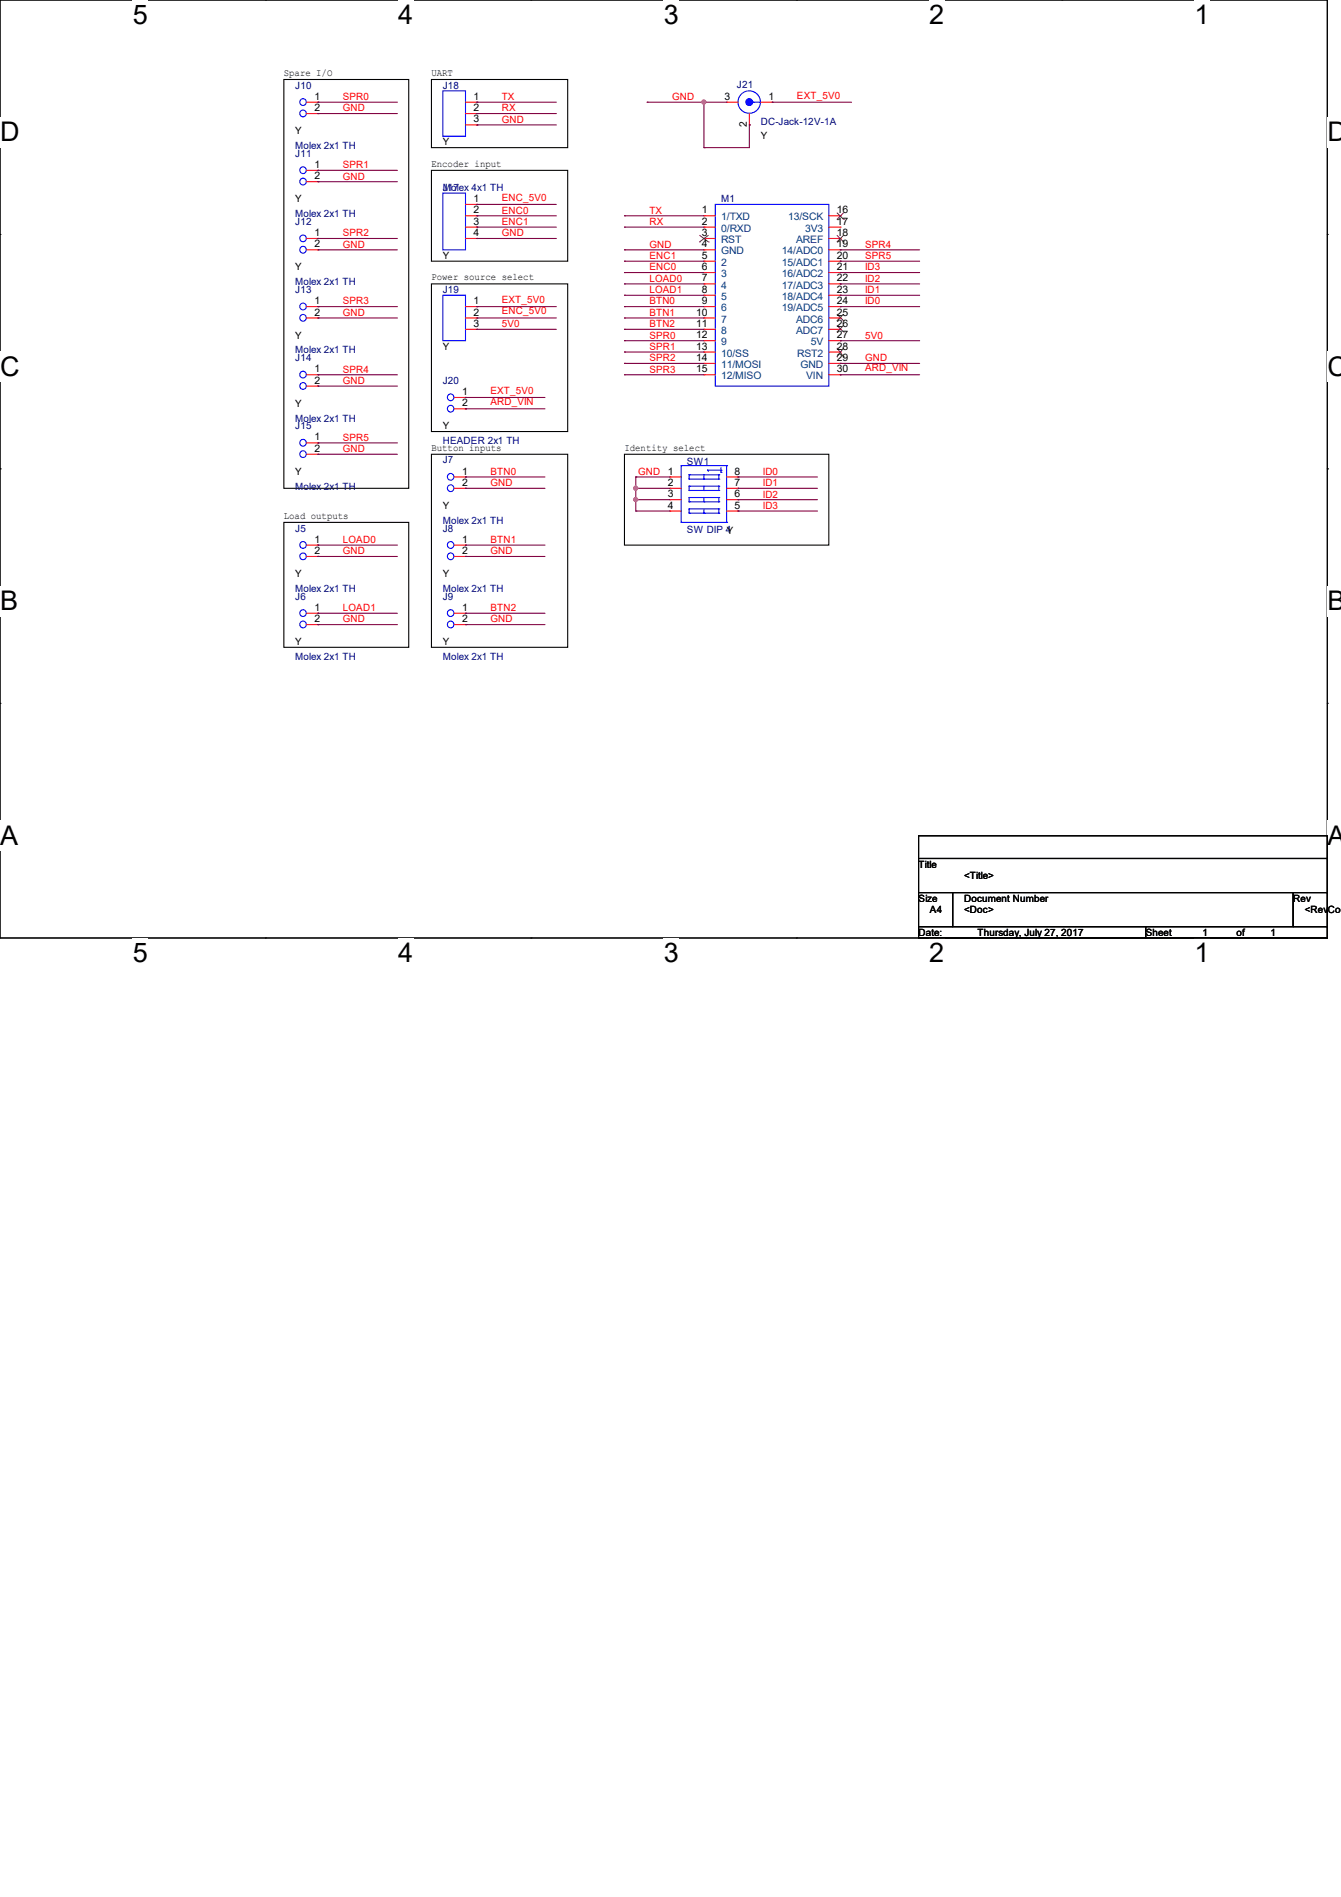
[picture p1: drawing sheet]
<svg xmlns="http://www.w3.org/2000/svg" width="210mm" height="297mm" viewBox="0 0 210 297" stroke-linecap="round" stroke-linejoin="round" font-family="sans-serif">
<path d="M0 0h207.9v146.9h-207.9z" fill="none" stroke="#000" stroke-width=".17"/>
<g fill="#fff">
<path d="M20.8 0h2.4v4.7h-2.4z"/>
<path d="M20.8 146.9h2.4v4.7h-2.4z"/>
</g>
<path d="M41.6 0h.1M41.6 146.9h.1" fill="none" stroke="#000" stroke-width=".17"/>
<g fill="#fff">
<path d="M62.4 0h2.3v4.7h-2.3z"/>
<path d="M62.4 146.9h2.3v4.7h-2.3z"/>
</g>
<path d="M83.1 0h.1M83.1 146.9h.1" fill="none" stroke="#000" stroke-width=".17"/>
<g fill="#fff">
<path d="M103.9 0h2.4v4.7h-2.4z"/>
<path d="M103.9 146.9h2.4v4.7h-2.4z"/>
</g>
<path d="M124.7 0h.1M124.7 146.9h.1" fill="none" stroke="#000" stroke-width=".17"/>
<g fill="#fff">
<path d="M145.5 0h2.4v4.7h-2.4z"/>
<path d="M145.5 146.9h2.4v4.7h-2.4z"/>
</g>
<path d="M166.3 0h.1M166.3 146.9h.1" fill="none" stroke="#000" stroke-width=".17"/>
<g fill="#fff">
<path d="M187.1 0h2.3v4.7h-2.3z"/>
<path d="M187.1 146.9h2.3v4.7h-2.3z"/>
<path d="M0 18.3h3v4.8h-3z"/>
<path d="M207.9 18.3h2.1v4.8h-2.1z"/>
<path d="M0 55h3v4.8h-3z"/>
<path d="M207.9 55h2.1v4.8h-2.1z"/>
</g>
<path d="M0 36.7h.1M207.9 36.7h.1" fill="none" stroke="#000" stroke-width=".17"/>
<g fill="#fff">
<path d="M0 91.7h2.8v4.8h-2.8z"/>
<path d="M207.9 91.7h2.1v4.8h-2.1z"/>
</g>
<path d="M0 73.4h.1M207.9 73.4h.1" fill="none" stroke="#000" stroke-width=".17"/>
<g fill="#fff">
<path d="M-.1 128.4h2.9v4.8h-2.9z"/>
<path d="M207.8 128.4h2.2v4.8h-2.2z"/>
</g>
<g fill="none" stroke="#000" stroke-width=".17">
<path d="M44.4 12.4h19.6v64.1h-19.6zM67.6 12.4h21.3v10.7h-21.3zM67.6 26.7h21.3v14.2h-21.3zM67.6 44.4h21.3v23.2h-21.3zM67.6 71.1h21.3v30.2h-21.3zM97.8 71.1h32v14.2h-32zM44.4 81.8h19.6v19.5h-19.6zM0 110.1h.1M207.9 110.1h.1M143.8 130.9h64.1v3.5h-64.1zM143.8 134.4h64.1v5.3h-64.1zM143.8 139.7h5.4v5.4h-5.4z"/>
<path d="M149.2 139.7h53.3v5.4h-53.3zM202.5 139.7h5.4v5.4h-5.4zM143.8 145.1h35.6v1.8h-35.6zM179.4 145.1h28.5v1.8h-28.5z"/>
</g>
<g fill="none" stroke="#00f" stroke-width=".17">
<path d="M69.3 14.2h3.6v7.1h-3.6zM117.9 16h.1M117.9 16h1.2M69.3 30.2h3.6v8.9h-3.6zM112 32h17.8v28.5h-17.8zM69.3 46.2h3.6v7.1h-3.6zM106.7 72.9h.1M106.7 72.9v8.9M106.7 72.9h7.1M107.9 75h.1M107.9 74.3h.1M107.9 76.8h.1"/>
<path d="M107.9 76.1h.1M107.9 78.6h.1M107.9 77.9h.1M107.9 79.7h.1M107.9 74.3h4.7M107.9 75h4.7M107.9 74.3v.7M107.9 76.1v.7M107.9 77.9v.7M107.9 79.7v.6M107.9 76.1h4.7M107.9 76.8h4.7"/>
<path d="M107.9 77.9h4.7M107.9 78.6h4.7M107.9 79.7h4.7M110.2 75h.1M110.2 76.8h.1M110.2 78.6h.1M110.2 74.3v.7M110.2 76.1v.7M110.2 77.9v.7M110.2 79.7v.6M110.8 73.6h.1M110.8 73.6l.2 .2"/>
<path d="M110.8 73.6h2.1M112.6 74.3h.1M112.6 75h.1M112.6 76.1h.1M112.6 76.8h.1M112.6 77.9h.1M112.6 78.6h.1M112.6 79.7h.1M112.6 74.3v.7M112.6 76.1v.7M112.6 77.9v.7M112.6 79.7v.6"/>
<path d="M112.9 73.6h.1M112.9 74h.1M112.9 73.2v.8M113.8 72.9h.1M113.8 72.9v8.9M106.7 81.8h.1M106.7 81.8h7.1M107.9 80.3h.1M107.9 80.3h4.7M110.2 80.3h.1M112.6 80.3h.1M113.8 81.8h.1"/>
<circle cx="47.4" cy="17.8" r=".52"/>
<circle cx="47.4" cy="16" r=".52"/>
<circle cx="117.3" cy="16" r="1.76"/>
<circle cx="47.4" cy="26.6" r=".52"/>
<circle cx="47.4" cy="28.4" r=".52"/>
<circle cx="47.4" cy="37.3" r=".52"/>
<circle cx="47.4" cy="39.1" r=".52"/>
<circle cx="47.4" cy="48" r=".52"/>
<circle cx="47.4" cy="49.8" r=".52"/>
<circle cx="47.4" cy="58.7" r=".52"/>
<circle cx="47.4" cy="69.3" r=".52"/>
<circle cx="47.4" cy="71.1" r=".52"/>
<circle cx="47.4" cy="60.4" r=".52"/>
<circle cx="70.6" cy="64" r=".52"/>
<circle cx="70.6" cy="62.2" r=".52"/>
<circle cx="70.6" cy="74.7" r=".52"/>
<circle cx="70.6" cy="76.4" r=".52"/>
<circle cx="47.4" cy="87.1" r=".52"/>
<circle cx="47.4" cy="96" r=".52"/>
<circle cx="47.4" cy="85.3" r=".52"/>
<circle cx="47.4" cy="97.8" r=".52"/>
<circle cx="70.6" cy="85.3" r=".52"/>
<circle cx="70.6" cy="87.1" r=".52"/>
<circle cx="70.6" cy="96" r=".52"/>
<circle cx="70.6" cy="97.8" r=".52"/>
</g>
<g fill="none" stroke="#f00" stroke-width=".17">
<path d="M48 16h1.8M48 17.8h1.8M49.8 16h.1M49.8 17.8h.1M72.9 16h1.8M72.9 17.8h1.8M72.9 19.6h1.8M74.7 16h.1M74.7 17.8h.1M74.7 19.6h.1M113.8 16h.1M113.8 16h1.8"/>
<path d="M117.3 19.6h.1M117.3 17.8v1.8M119.1 16h1.8M120.9 16h.1M48 26.7h1.8M48 28.4h1.8M48 37.3h1.8M48 39.1h1.8M49.8 26.7h.1M49.8 28.4h.1M49.8 37.3h.1M49.8 39.1h.1"/>
<path d="M72.9 37.3h1.8M72.9 32h1.8M72.9 33.8h1.8M72.9 35.6h1.8M74.7 32h.1M74.7 33.8h.1M74.7 35.6h.1M74.7 37.3h.1M110.2 33.8h.1M110.2 35.6h.1M110.2 37.3h.1M110.2 39.1h.1"/>
<path d="M110.2 37.3h1.8M110.2 39.1h1.8M110.2 33.8h1.8M110.2 35.6h1.8M129.8 37.3h1.8M129.8 39.1h1.8M129.8 33.8h1.8M129.8 35.6h1.8M131.6 33.8h.1M131.6 35.6h.1M131.6 37.3h.1M131.6 39.1h.1"/>
<path d="M48 48h1.8M48 49.8h1.8M48 58.7h1.8M49.8 48h.1M49.8 49.8h.1M49.8 58.7h.1M72.9 48h1.8M72.9 49.8h1.8M72.9 51.6h1.8M74.7 48h.1M74.7 49.8h.1M74.7 51.6h.1"/>
<path d="M110.2 40.9h.1M110.2 42.7h.1M110.2 44.4h.1M110.2 46.2h.1M110.2 48h.1M110.2 49.8h.1M110.2 51.6h.1M110.2 53.3h.1M110.2 55.1h.1M110.2 56.9h.1M110.2 58.7h.1M110.2 48h1.8"/>
<path d="M110.2 49.8h1.8M110.2 51.6h1.8M110.2 40.9h1.8M110.2 42.7h1.8M110.2 44.4h1.8M110.2 46.2h1.8M110.2 53.3h1.8M110.2 55.1h1.8M110.2 56.9h1.8M110.2 58.7h1.8M129.8 48h1.8M129.8 49.8h1.8"/>
<path d="M129.8 51.6h1.8M129.8 40.9h1.8M129.8 42.7h1.8M129.8 44.4h1.8M129.8 46.2h1.8M129.8 53.3h1.8M129.8 55.1h1.8M129.8 56.9h1.8M129.8 58.7h1.8M131.6 40.9h.1M131.6 42.7h.1M131.6 44.4h.1"/>
<path d="M131.6 46.2h.1M131.6 48h.1M131.6 49.8h.1M131.6 51.6h.1M131.6 53.3h.1M131.6 55.1h.1M131.6 56.9h.1M131.6 58.7h.1M48 60.5h1.8M48 69.3h1.8M48 71.1h1.8M49.8 60.5h.1"/>
<path d="M49.8 69.3h.1M49.8 71.1h.1M71.1 62.2h1.8M71.1 64h1.8M71.1 74.7h1.8M71.1 76.5h1.8M72.9 62.2h.1M72.9 64h.1M72.9 74.7h.1M72.9 76.5h.1M104.9 74.7h.1M104.9 76.5h.1"/>
<path d="M104.9 78.2h.1M104.9 74.7h1.8M104.9 76.5h1.8M104.9 78.2h1.8M113.8 74.7h1.8M113.8 76.5h1.8M113.8 78.2h1.8M115.6 74.7h.1M115.6 76.5h.1M115.6 78.2h.1M48 85.3h1.8M48 87.1h1.8"/>
<path d="M48 96h1.8M48 97.8h1.8M49.8 85.3h.1M49.8 87.1h.1M49.8 96h.1M49.8 97.8h.1M71.1 85.3h1.8M71.1 87.1h1.8M71.1 96h1.8M71.1 97.8h1.8M72.9 96h.1M72.9 97.8h.1"/>
<path d="M72.9 85.3h.1M72.9 87.1h.1M104.9 80h.1M104.9 80h1.8M113.8 80h1.8M115.6 80h.1"/>
</g>
<circle cx="117.3" cy="16" r=".53" fill="#00f" stroke="#00f" stroke-width=".17"/>
<g fill="none" stroke="#804000" stroke-width=".16">
<path d="M109.5 37.9h.1M109.5 36.8l1.4 1.1M110.9 37.9h.1M110.9 36.8l-1.4 1.1M131.1 34.4h.1M131.1 37.9h.1M131.1 33.3l1 1.1M131.1 36.8l1 1.1M132.1 34.4h.1M132.1 37.9h.1M132.1 33.3l-1 1.1M132.1 36.8l-1 1.1"/>
<path d="M131.1 50.2h.1M131.1 52h.1M131.1 55.9h.1M131.1 49.2l1 1M131.1 50.9l1 1.1M131.1 54.5l1 1.4M132.1 50.2h.1M132.1 52h.1M132.1 55.9h.1M132.1 49.2l-1 1M132.1 50.9l-1 1.1M132.1 54.5l-1 1.4"/>
</g>
<g fill="none" stroke="#800040" stroke-width=".17">
<path d="M49.8 17.8h.1M49.8 16h.1M49.8 17.8h12.4M49.8 16h12.4M74.7 17.8h.1M74.7 16h.1M74.7 19.6h.1M74.7 17.8h12.4M74.7 16h12.4M74.7 19.6h12.4M101.3 16h.1M101.3 16h12.5"/>
<path d="M110.2 16h.1M110.2 16v7.1M117.3 19.6h.1M117.3 19.6v3.5h-7.1M120.9 16h.1M120.9 16h12.4M49.8 26.7h.1M49.8 28.4h.1M49.8 39.1h.1M49.8 37.3h.1M49.8 26.7h12.4M49.8 28.4h12.4"/>
<path d="M49.8 39.1h12.4M49.8 37.3h12.4M74.7 37.3h.1M74.7 35.6h.1M74.7 33.8h.1M74.7 32h.1M74.7 37.3h12.4M74.7 35.6h12.4M74.7 33.8h12.4M74.7 32h12.4M97.8 39.1h.1M97.8 35.6h.1"/>
<path d="M97.8 33.8h.1M97.8 39.1h12.4M97.8 35.6h12.4M97.8 33.8h12.4M110.2 23.1h.1M131.6 39.1h.1M131.6 39.1h12.4M49.8 48h.1M49.8 49.8h.1M49.8 58.7h.1M49.8 48h12.4M49.8 49.8h12.4"/>
<path d="M49.8 58.7h12.4M74.7 48h.1M74.7 51.6h.1M74.7 49.8h.1M74.7 48h12.4M74.7 49.8h12.4M74.7 51.6h12.4M97.8 46.2h.1M97.8 58.7h.1M97.8 56.9h.1M97.8 44.4h.1M97.8 49.8h.1"/>
<path d="M97.8 51.6h.1M97.8 40.9h.1M97.8 48h.1M97.8 55.1h.1M97.8 42.7h.1M97.8 53.3h.1M97.8 48h12.4M97.8 49.8h12.4M97.8 58.7h12.4M97.8 46.2h12.4M97.8 56.9h12.4M97.8 44.4h12.4"/>
<path d="M97.8 51.6h12.4M97.8 40.9h12.4M97.8 55.1h12.4M97.8 42.7h12.4M97.8 53.3h12.4M131.6 48h.1M131.6 42.7h.1M131.6 46.2h.1M131.6 44.4h.1M131.6 53.3h.1M131.6 40.9h.1M131.6 58.7h.1"/>
<path d="M131.6 56.9h.1M131.6 48h12.4M131.6 58.7h12.4M131.6 46.2h12.4M131.6 56.9h12.4M131.6 44.4h12.4M131.6 40.9h12.4M131.6 42.7h12.4M131.6 53.3h12.4M49.8 60.5h.1M49.8 69.3h.1M49.8 71.1h.1"/>
<path d="M49.8 60.5h12.4M49.8 69.3h12.4M49.8 71.1h12.4M72.9 74.7h.1M72.9 76.5h.1M72.9 64h.1M72.9 62.2h.1M72.9 74.7h12.4M72.9 76.5h12.4M72.9 64h12.4M72.9 62.2h12.4M99.6 74.7h.1"/>
<path d="M99.6 78.2h.1M99.6 76.5h.1M99.6 74.7h5.3M99.6 76.5h5.3M99.6 74.7v5.3M99.6 78.2h5.3M115.6 74.7h.1M115.6 76.5h.1M115.6 78.2h.1M115.6 74.7h12.4M115.6 76.5h12.4M115.6 78.2h12.4"/>
<path d="M49.8 85.3h.1M49.8 87.1h.1M49.8 97.8h.1M49.8 96h.1M49.8 96h12.4M49.8 97.8h12.4M49.8 85.3h12.4M49.8 87.1h12.4M72.9 96h.1M72.9 97.8h.1M72.9 87.1h.1M72.9 85.3h.1"/>
<path d="M72.9 96h12.4M72.9 97.8h12.4M72.9 85.3h12.4M72.9 87.1h12.4M99.6 80h.1M99.6 80h5.3M115.6 80h.1M115.6 80h12.4"/>
</g>
<g fill="#f0f" stroke="#f0f" stroke-width=".17">
<circle cx="110.2" cy="16" r=".32"/>
<circle cx="99.5" cy="78.2" r=".32"/>
<circle cx="99.5" cy="76.4" r=".32"/>
</g>
<g font-size="4.2">
<text x="20.8" y="3.8">5</text>
<text x="62.4" y="3.8">4</text>
<text x="103.9" y="3.8">3</text>
<text x="145.5" y="3.8">2</text>
<text x="187.1" y="3.8">1</text>
<text x="0" y="22.1">D</text>
<text x="207.9" y="22.1">D</text>
<text x="0" y="58.8">C</text>
<text x="207.9" y="58.8">C</text>
<text x="0" y="95.5">B</text>
<text x="207.9" y="95.5">B</text>
<text x="0" y="132.3">A</text>
<text x="207.9" y="132.3">A</text>
<text x="20.8" y="150.7">5</text>
<text x="62.4" y="150.7">4</text>
<text x="103.9" y="150.7">3</text>
<text x="145.5" y="150.7">2</text>
<text x="187.1" y="150.7">1</text>
</g>
<g font-size="1.6">
<text x="44.4" y="11.9">Spare I/O</text>
<text x="67.6" y="11.9">UART</text>
<text x="49.2" y="15.6">1</text>
<text x="49.2" y="17.4">2</text>
<text x="74.1" y="15.6">1</text>
<text x="74.1" y="17.4">2</text>
<text x="113.5" y="15.6">3</text>
<text x="120.4" y="15.6">1</text>
<text x="46.2" y="21">Y</text>
<text x="69.3" y="22.8">Y</text>
<text x="74.1" y="19.2">3</text>
<text x="117" y="19.9" transform="rotate(-90 117 19.9)">2</text>
<text x="119.1" y="21.7">Y</text>
<text x="49.2" y="26.3">1</text>
<text x="49.2" y="28.1">2</text>
<text x="67.6" y="26.1">Encoder input</text>
<text x="46.2" y="31.7">Y</text>
<text x="74.1" y="31.6">1</text>
<text x="74.1" y="33.4">2</text>
<text x="74.1" y="35.2">3</text>
<text x="109.9" y="33.4">1</text>
<text x="109.9" y="35.2">2</text>
<text x="131" y="33.4">16</text>
<text x="131" y="35.2">17</text>
<text x="49.2" y="37">1</text>
<text x="49.2" y="38.7">2</text>
<text x="69.3" y="40.6">Y</text>
<text x="74.1" y="37">4</text>
<text x="109.9" y="37">3</text>
<text x="109.9" y="38.7">4</text>
<text x="109.9" y="40.5">5</text>
<text x="131" y="37">18</text>
<text x="131" y="38.7">19</text>
<text x="131" y="40.5">20</text>
<text x="46.2" y="42.3">Y</text>
<text x="49.2" y="47.6">1</text>
<text x="67.6" y="43.9">Power source select</text>
<text x="74.1" y="47.6">1</text>
<text x="109.9" y="42.3">6</text>
<text x="109.9" y="44.1">7</text>
<text x="109.9" y="45.8">8</text>
<text x="109.9" y="47.6">9</text>
<text x="131" y="42.3">21</text>
<text x="131" y="44.1">22</text>
<text x="131" y="45.8">23</text>
<text x="131" y="47.6">24</text>
<text x="46.2" y="53">Y</text>
<text x="49.2" y="49.4">2</text>
<text x="74.1" y="49.4">2</text>
<text x="74.1" y="51.2">3</text>
<text x="109" y="49.4">10</text>
<text x="109" y="51.2">11</text>
<text x="109" y="53">12</text>
<text x="131" y="49.4">25</text>
<text x="131" y="51.2">26</text>
<text x="131" y="53">27</text>
<text x="49.2" y="58.3">1</text>
<text x="69.3" y="54.8">Y</text>
<text x="109" y="54.7">13</text>
<text x="109" y="56.5">14</text>
<text x="109" y="58.3">15</text>
<text x="131" y="54.7">28</text>
<text x="131" y="56.5">29</text>
<text x="131" y="58.3">30</text>
<text x="46.2" y="63.7">Y</text>
<text x="49.2" y="60.1">2</text>
<text x="72.4" y="61.8">1</text>
<text x="72.4" y="63.6">2</text>
<text x="49.2" y="69">1</text>
<text x="49.2" y="70.7">2</text>
<text x="67.6" y="70.6">Button inputs</text>
<text x="69.3" y="67.2">Y</text>
<text x="97.8" y="70.6">Identity select</text>
<text x="46.2" y="74.3">Y</text>
<text x="72.4" y="74.3">1</text>
<text x="72.4" y="76.1">2</text>
<text x="104.6" y="74.3">1</text>
<text x="104.6" y="76.1">2</text>
<text x="104.6" y="77.9">3</text>
<text x="115" y="74.3">8</text>
<text x="115" y="76.1">7</text>
<text x="115" y="77.9">6</text>
<text x="44.4" y="81.2">Load outputs</text>
<text x="69.3" y="79.7">Y</text>
<text x="104.6" y="79.6">4</text>
<text x="113.8" y="83.6">Y</text>
<text x="115" y="79.6">5</text>
<text x="49.2" y="85">1</text>
<text x="49.2" y="86.7">2</text>
<text x="72.4" y="85">1</text>
<text x="72.4" y="86.7">2</text>
<text x="46.2" y="90.3">Y</text>
<text x="49.2" y="95.6">1</text>
<text x="69.3" y="90.3">Y</text>
<text x="72.4" y="95.6">1</text>
<text x="46.2" y="101">Y</text>
<text x="49.2" y="97.4">2</text>
<text x="69.3" y="101">Y</text>
<text x="72.4" y="97.4">2</text>
<text x="143.9" y="135.8">Title</text>
<text x="151" y="137.6">&lt;Title&gt;</text>
<text x="143.9" y="141.2">Size</text>
<text x="145.6" y="143">A4</text>
<text x="151" y="141.2">Document Number</text>
<text x="151" y="143">&lt;Doc&gt;</text>
<text x="202.5" y="141.2">Rev</text>
<text x="204.3" y="143">&lt;RevCode</text>
<text x="143.9" y="146.5">Date:</text>
<text x="153.1" y="146.5">Thursday, July 27, 2017</text>
<text x="179.4" y="146.5">Sheet</text>
<text x="188.3" y="146.5">1</text>
<text x="193.6" y="146.5">of</text>
<text x="199" y="146.5">1</text>
</g>
<g font-size="1.6" fill="#000080">
<text x="46.2" y="13.9">J10</text>
<text x="69.3" y="13.9">J18</text>
<text x="115.4" y="13.7">J21</text>
<text x="46.2" y="23.3">Molex 2x1 TH</text>
<text x="119.1" y="19.6">DC-Jack-12V-1A</text>
<text x="46.2" y="24.6">J11</text>
<text x="69.3" y="29.9">J17</text>
<text x="69.3" y="29.9">Molex 4x1 TH</text>
<text x="46.2" y="34">Molex 2x1 TH</text>
<text x="46.2" y="35.2">J12</text>
<text x="112.9" y="31.7">M1</text>
<text x="46.2" y="44.7">Molex 2x1 TH</text>
<text x="46.2" y="45.9">J13</text>
<text x="69.3" y="45.9">J19</text>
<text x="46.2" y="55.3">Molex 2x1 TH</text>
<text x="46.2" y="56.6">J14</text>
<text x="46.2" y="66">Molex 2x1 TH</text>
<text x="69.3" y="60.1">J20</text>
<text x="46.2" y="67.2">J15</text>
<text x="69.3" y="69.6">HEADER 2x1 TH</text>
<text x="46.2" y="76.7">Molex 2x1 TH</text>
<text x="69.3" y="72.6">J7</text>
<text x="107.6" y="72.7">SW1</text>
<text x="46.2" y="83.2">J5</text>
<text x="69.3" y="82">Molex 2x1 TH</text>
<text x="69.3" y="83.2">J8</text>
<text x="107.6" y="83.4">SW DIP 4</text>
<text x="46.2" y="92.7">Molex 2x1 TH</text>
<text x="46.2" y="93.9">J6</text>
<text x="69.3" y="93.9">J9</text>
<text x="69.3" y="92.7">Molex 2x1 TH</text>
<text x="46.2" y="103.3">Molex 2x1 TH</text>
<text x="69.3" y="103.3">Molex 2x1 TH</text>
</g>
<g font-size="1.6" fill="#f00">
<text x="53.7" y="17.4">GND</text>
<text x="53.7" y="15.7">SPR0</text>
<text x="78.6" y="17.4">RX</text>
<text x="78.6" y="15.7">TX</text>
<text x="105.2" y="15.7">GND</text>
<text x="124.8" y="15.5">EXT_5V0</text>
<text x="78.6" y="19.2">GND</text>
<text x="53.7" y="26.3">SPR1</text>
<text x="53.7" y="28.1">GND</text>
<text x="78.6" y="35.2">ENC1</text>
<text x="78.6" y="33.4">ENC0</text>
<text x="78.6" y="31.5">ENC_5V0</text>
<text x="101.7" y="35.2">RX</text>
<text x="101.7" y="33.4">TX</text>
<text x="53.7" y="38.8">GND</text>
<text x="53.7" y="37">SPR2</text>
<text x="78.6" y="37">GND</text>
<text x="101.7" y="40.6">ENC1</text>
<text x="101.7" y="38.8">GND</text>
<text x="135.5" y="38.8">SPR4</text>
<text x="135.5" y="40.6">SPR5</text>
<text x="53.7" y="47.7">SPR3</text>
<text x="78.6" y="47.5">EXT_5V0</text>
<text x="101.7" y="45.9">LOAD1</text>
<text x="101.7" y="44.1">LOAD0</text>
<text x="101.7" y="47.7">BTN0</text>
<text x="101.7" y="42.3">ENC0</text>
<text x="135.5" y="47.7">ID0</text>
<text x="135.5" y="42.3">ID3</text>
<text x="135.5" y="45.9">ID1</text>
<text x="135.5" y="44.1">ID2</text>
<text x="53.7" y="49.4">GND</text>
<text x="78.6" y="51.2">5V0</text>
<text x="78.6" y="49.2">ENC_5V0</text>
<text x="101.7" y="49.4">BTN1</text>
<text x="101.7" y="51.2">BTN2</text>
<text x="101.7" y="53">SPR0</text>
<text x="135.5" y="53">5V0</text>
<text x="53.7" y="58.3">SPR4</text>
<text x="101.7" y="58.3">SPR3</text>
<text x="101.7" y="56.6">SPR2</text>
<text x="101.7" y="54.8">SPR1</text>
<text x="135.5" y="58.1">ARD_VIN</text>
<text x="135.5" y="56.6">GND</text>
<text x="53.7" y="60.1">GND</text>
<text x="76.8" y="63.5">ARD_VIN</text>
<text x="76.8" y="61.7">EXT_5V0</text>
<text x="53.7" y="69">SPR5</text>
<text x="53.7" y="70.8">GND</text>
<text x="76.8" y="74.3">BTN0</text>
<text x="76.8" y="76.1">GND</text>
<text x="99.9" y="74.3">GND</text>
<text x="119.5" y="74.3">ID0</text>
<text x="119.5" y="76.1">ID1</text>
<text x="119.5" y="77.9">ID2</text>
<text x="119.5" y="79.7">ID3</text>
<text x="53.7" y="85">LOAD0</text>
<text x="53.7" y="86.8">GND</text>
<text x="76.8" y="86.8">GND</text>
<text x="76.8" y="85">BTN1</text>
<text x="53.7" y="95.7">LOAD1</text>
<text x="76.8" y="95.7">BTN2</text>
<text x="53.7" y="97.5">GND</text>
<text x="76.8" y="97.5">GND</text>
</g>
<g font-size="1.6" fill="#004080">
<text x="112.9" y="34.5">1/TXD</text>
<text x="123.4" y="34.5">13/SCK</text>
<text x="112.9" y="36.3">0/RXD</text>
<text x="112.9" y="38.1">RST</text>
<text x="112.9" y="39.8">GND</text>
<text x="112.9" y="41.6">2</text>
<text x="122.4" y="39.8">14/ADC0</text>
<text x="122.4" y="41.6">15/ADC1</text>
<text x="124.7" y="38.1">AREF</text>
<text x="126.1" y="36.3">3V3</text>
<text x="112.9" y="43.4">3</text>
<text x="112.9" y="45.2">4</text>
<text x="112.9" y="46.9">5</text>
<text x="122.4" y="43.4">16/ADC2</text>
<text x="122.4" y="45.2">17/ADC3</text>
<text x="122.4" y="46.9">18/ADC4</text>
<text x="112.9" y="48.7">6</text>
<text x="112.9" y="50.5">7</text>
<text x="112.9" y="52.3">8</text>
<text x="122.4" y="48.7">19/ADC5</text>
<text x="124.7" y="50.5">ADC6</text>
<text x="124.7" y="52.3">ADC7</text>
<text x="112.9" y="54.1">9</text>
<text x="112.9" y="55.8">10/SS</text>
<text x="112.9" y="57.6">11/MOSI</text>
<text x="112.9" y="59.4">12/MISO</text>
<text x="124.9" y="55.8">RST2</text>
<text x="125.4" y="57.6">GND</text>
<text x="126.2" y="59.4">VIN</text>
<text x="127" y="54.1">5V</text>
</g>
</svg>
